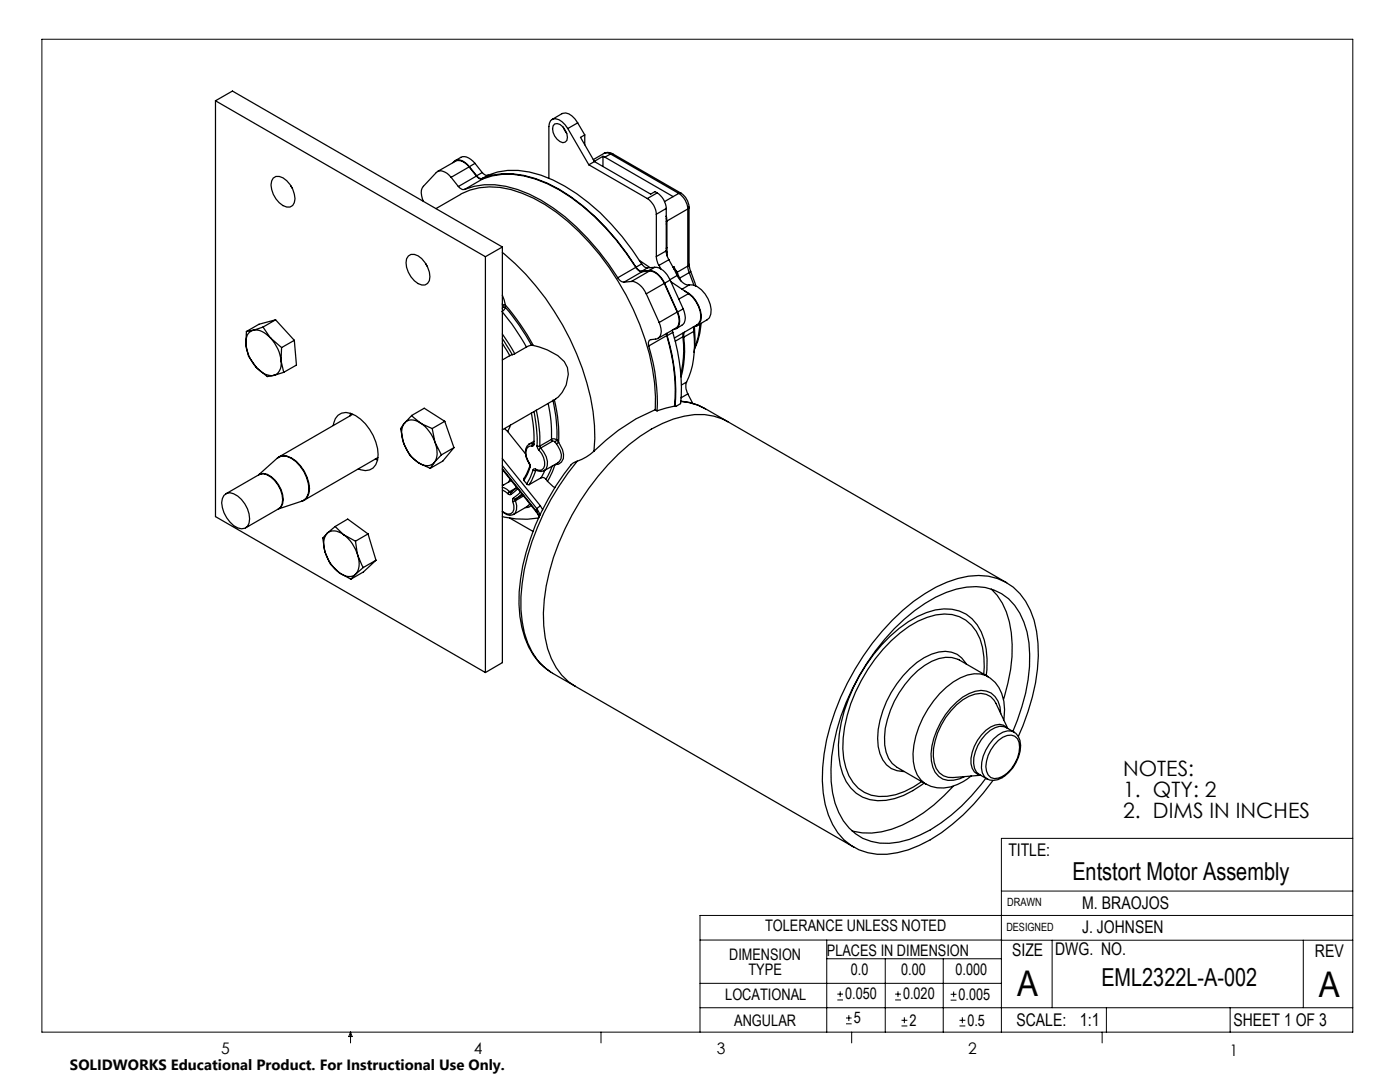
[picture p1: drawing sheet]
<svg xmlns="http://www.w3.org/2000/svg" width="279mm" height="216mm" viewBox="0 0 279 216" stroke-linecap="round" stroke-linejoin="round" font-family="sans-serif">
<g fill="none" stroke="#000" stroke-width=".2">
<path d="M8.4 7.8h261.6v198.2h-261.6zM199.8 177.8h70.2M270 167.3h-70.2v38.7M139.7 187.6h60.2M139.7 196.2h60.1M165 187.6v18.4M165 191.3h34.8M167.1 199.5h1.1M167.1 198.4h1.1M167.7 197.8v1.1M176.7 191.3v14.7M178.6 199.5h1.2"/>
<path d="M178.6 198.4h1.2M179.2 197.8v1.1M188.2 191.3v14.7M189.7 199.6h1.2M189.7 198.4h1.2M190.3 197.8v1.2M199.8 187.6h70.2M210 187.6v13.5M260.1 187.6v13.5M270 182.7h-130.3v23.3M70 206v2.1M70 206l.3 .8h-.7z"/>
<path d="M119.9 206v2.1M139.7 201.1h130.3M168.8 204.3h1.2M168.8 203.1h1.2M169.4 202.6v1.1M170 206v2.1M179.9 204.7h1.2M179.9 203.6h1.2M180.5 203v1.2M191.5 204.7h1.2M191.5 203.6h1.2M192.1 203v1.2"/>
<path d="M220 206v2.1M220.8 201.1v4.9M245.5 201.1v4.9"/>
</g>
<g fill="none" stroke="#000" stroke-width=".25">
<path d="M43 20.1v83l53.9 31.1M43 20.1l53.9 31.1M43 20.1l3.4-1.9 53.9 31.1M54.5 35.5a1.95 1.95 0 0 1 2.7 .6 4.8 4.8 0 0 1 1.5 4.3 1.39 1.39 0 0 1-2.2 .6 4.9 4.9 0 0 1-2.3-4.9zM58 37l.3 .5M90 35.4a2.13 2.13 0 0 0-2.9-1l-2.6 2.8a2.81 2.81 0 0 0 0 3M90 35.4l1.5 1.8M90.4 32.5a1.59 1.59 0 0 1 2.5 0l.8 .8M90.8 32.1l1.2-.7a2.15 2.15 0 0 1 2.4 .8l.4 .4M91.5 37.2a1.21 1.21 0 0 0 1.2 .6M92.7 37.8a15.9 15.9 0 0 1 12.9 .9 44.2 44.2 0 0 1 17.7 16.7M93.6 33.3l-.4-.4a2.08 2.08 0 0 0-2.3-.7l-3.6 2"/>
<path d="M93.6 33.3l1.5 1.8M93.6 33.3l-3.6 2.1M93.7 33.3l1.4 1.8M94.8 32.6l-1.1 .7M94.8 32.6l1.4 1.8M95.1 35.1a1.21 1.21 0 0 0 1.2 .6M95.1 35.1l-3.6 2.1M95.1 35.1a1.02 1.02 0 0 0 1.2 .5M96.2 34.4a1.09 1.09 0 0 0 1.2 .6M96.2 34.4l-1.1 .7M96.3 35.6a16.1 16.1 0 0 1 12.9 .9 44.2 44.2 0 0 1 17.7 16.8M96.3 35.7a15.9 15.9 0 0 1 12.9 1 44.2 44.2 0 0 1 17.7 16.6"/>
<path d="M96.3 35.7l-3.6 2.1M97.4 35a15.7 15.7 0 0 1 12.9 .9 43.6 43.6 0 0 1 17.8 16.8M97.4 35l-1.1 .6M110.2 23.8l1.9-1.1a1.75 1.75 0 0 1 2.1 .4l1.1 1.4M110.7 24.7a1.8 1.8 0 0 1 2.1 1.3 1.75 1.75 0 0 1 0 2.4 1.87 1.87 0 0 1-2.1-1.2 1.9 1.9 0 0 1 0-2.5zM112.4 25.4l.7 1.2M113.3 25.6a3.3 3.3 0 0 0-3-1.9l-.4 .4-.4 1.2v10.3M113.3 25.6l4.2 7.3M115.3 24.5l-2 1.1M115.3 24.5l1.4 2.4M116.7 26.9l-.8 .5 2.7 4.8M116.7 26.9v2"/>
<path d="M117.5 32.9l11.7 6.7M118.6 32.2l11.3 6.5 .8-.5 .5 .3M118.6 32.2l-1.1 .7M120.3 31.2l.4 .2M120.3 31.2v2M120.3 31.2l-1.7 1M120.6 30.6a1.54 1.54 0 0 1 1.7 .1M120.7 31.4l13.6 7.8M121.8 30.7a1.28 1.28 0 0 0-1.2-.1l-2.2 1.3M121.8 30.7l-1.1 .7M121.8 30.7l13.7 7.9M122.3 30.7h-.5"/>
<path d="M122.3 30.7l13.6 7.9M129.2 39.6a4 4 0 0 1 1.8 3.2M131.2 38.5a4 4 0 0 1 1.8 3.1M131.2 38.5l-2 1.1M134.3 39.2l-1.7 1M135.5 38.6a4 4 0 0 1 1.8 3.1M135.5 38.6l-1.2 .6M135.9 38.6a3.4 3.4 0 0 1 1.6 2.7M135.9 38.6h-.4M81.5 51.1a1.95 1.95 0 0 1 2.7 .5 5.1 5.1 0 0 1 1.5 4.4 1.4 1.4 0 0 1-2.3 .6 5 5 0 0 1-2.3-5zM85 52.6l.2 .5M87 41.6l4.9-2.8a13.1 13.1 0 0 1 10.1-1 31.3 31.3 0 0 1 13.5 8.4 52.7 52.7 0 0 1 15.1 30.2l.2 2.8v2.6"/>
<path d="M96.9 51.2v83M100.3 50.4a52.9 52.9 0 0 1 18.1 31.7l.2 2.8 .1 2.6-.2 2.5M100.3 58.9l.6 2M100.3 49.3v82.9l-3.4 2M100.3 49.3l-3.4 1.9M123.3 55.4a1.53 1.53 0 0 0 1.2 .9M126 56.2a3.7 3.7 0 0 1 3 2.4M126 56.2l-1.5 .1M126.9 53.3a1.53 1.53 0 0 0 1.2 .9M126.9 53.3l-3.6 2.1M126.9 53.3a1.55 1.55 0 0 0 1.2 .8M127.6 52l2.2 1.4"/>
<path d="M128.1 52.7a1.38 1.38 0 0 0 1.1 .7M128.1 52.7l-1.2 .6M128.1 54.2l-3.6 2.1M129 58.6l2.6 5.7M129.2 53.4l-1.1 .7M129.5 54a3.9 3.9 0 0 1 3.1 2.5M129.5 54l-1.4 .1M129.6 54.1a3.7 3.7 0 0 1 3 2.5M129.6 54.1l-1.5 .1M129.6 54.1l-3.6 2.1M130.7 53.3a3.6 3.6 0 0 1 3 2.6M130.7 53.3l-1.2 .7"/>
<path d="M130.7 53.3l-1.5 .1M131 51.2l.1 .9 .4 .9M131 42.8v8.4M131.5 53l.4 .7M132.6 56.6l2.5 5.7M132.6 56.6l-3.6 2M132.6 56.5l2.6 5.8M133 50.1l.1 .9M133 41.6l-2 1.2M133 41.6v8.5M133 50.1l-2 1.1M133 43.1v.1"/>
<path d="M133 43.2l.1 .9M133 43.2v.1M133.1 49.4v.9M133.1 44.1l-.1 .1M133.1 49.4l-.1 .2M133.1 44.1v5.3M133.1 51l.4 .8M133.1 50.3l-.1 .1M133.1 50.3v.7M133.5 51.8l1.6 3.2M133.5 51.8l-2 1.2M133.7 55.9l-1.1 .6"/>
<path d="M133.7 55.9l2.6 5.7M133.9 56.2l2.8 1.9M134.5 53.2l.5 .9M134.5 53.2v.5M134.5 53.2l-.2 .1M135 54.1l.2 .5M135.1 55a2.74 2.74 0 0 0 2.5 1.8M135.1 55l-1.4 .8M135.2 54.6l-.2 .1M135.2 54.6l.7 1.5M136.7 58.1a5.9 5.9 0 0 1 3.2 5.8l-.3 .7-.5 .4-.8 .3M136.7 58.1l.7 .5"/>
<path d="M137.3 53.1l.2 1.3M137.3 41.7l-4.2 2.4M137.3 41.7v11.4M137.3 53.1l-2.2 1.3M137.4 58.6a5.8 5.8 0 0 1 2.4 5.3l-.4 .7-.3 .2-4.5 2.7M137.4 58.6l-1.9 1.1M137.5 52.7l.3 1.4M137.5 41.3l-.2 .4M137.5 52.7l-.2 .4M137.5 41.3v11.4M137.5 54.4l1 2.5M137.5 54.4l-1.9 1.1"/>
<path d="M137.6 56.8a3.6 3.6 0 0 1 3.1 1.9 4.8 4.8 0 0 1 .9 4.7l-2.5 1.6M137.6 56.8l-1.5 .9M137.8 54.1l1.1 3M137.8 54.1l-.3 .3M49.1 68.8a8.3 8.3 0 0 0 2.1 4.5M49.1 68.8l.5 2.3 1.6 2.2M49.2 66.1l-.1 2.7M50.5 65.9a2.4 2.4 0 0 0-1.4 2.9M50.5 65.9a3.9 3.9 0 0 1 3.5 1.6M50.5 65.9l-1.3 .2M51.2 73.3a3.8 3.8 0 0 0 3.5 1.6M51.2 73.3l2.1 1.8 1.4-.2"/>
<path d="M52.5 65.3l1.5 2.2M52.5 65.3l-2 .6M54 67.5a7.9 7.9 0 0 1 2.1 4.5M54 67.5l2.2 1.9M55 63.8l-2.5 1.5M55 63.8l3.7 4.1M55 63.8l-3.3 .9-2.5 1.4M56.1 72a2.48 2.48 0 0 1-1.4 2.9M56.1 72l.5 2.3M56.2 69.4l-.1 2.6M56.6 74.3l-1.9 .6M58.7 67.9l-2.5 1.5"/>
<path d="M58.7 67.9l.5 4.9-2.6 1.5M100.2 62.2a44.9 44.9 0 0 1 4.9 7.1M100.3 68.5l1.4 2.5 .5-.2M100.3 67.6l1.9 3.2M100.3 66.6l2.4 4M100.3 60.6v.3M100.3 60.9v.4M100.3 61.3h.6M100.3 61.3v.3M100.9 60.9a47.3 47.3 0 0 1 5.5 8M100.9 60.9v.4M100.9 61.3a43 43 0 0 1 5.2 7.6"/>
<path d="M100.9 60.9h-.6M100.9 61.3l-.6 .8M101.7 71l-1.4 .8M102.7 70.6l-.5 .2M105.1 69.3l-2.4 1.3M106.1 68.9l-1 .4M106.1 68.9h.3M106.4 68.9a11.9 11.9 0 0 1 6.2 3.2 5.2 5.2 0 0 1-.4 6.2l-.8 .9-.5 .4M110.3 79.8a30.1 30.1 0 0 1 .8 8M110.6 79.8a30.2 30.2 0 0 1 .9 8.5M110.9 79.6l-10.6 6.2M129.5 69a39 39 0 0 1 1.6 13"/>
<path d="M131.6 64.3a2.48 2.48 0 0 1-.4 3.3l-1.3 .2a.88 .88 0 0 0-.4 1.2M133 66.6l.1 .4M133.1 66.5v.5M133.1 67a37.7 37.7 0 0 1 1.5 14M133.1 67l-3.6 2M133.1 67a36.9 36.9 0 0 1 1.6 14.1M134.2 65.9l.1 .4M134.3 66.3a36.6 36.6 0 0 1 1.5 14.2l-1.1 .6M134.3 66.3l-1.2 .7M134.4 65.7h.1M135.1 62.3a2.73 2.73 0 0 1-.2 3.2l-3.6 2M135.1 62.3l-3.5 2"/>
<path d="M135.2 62.3a2.93 2.93 0 0 1 0 3.1l-.7 .3M136.3 67.2a19.8 19.8 0 0 1-.4 7.4M136.3 67.2l-1.5 .9M136.3 61.6a2.88 2.88 0 0 1 0 3.1l-1.3 .9M136.3 66.4v.8M136.3 61.6l-1.1 .7M136.5 67.3a20.4 20.4 0 0 1-.6 7.9M136.6 66.3l-.1 1M137 76.2a2.9 2.9 0 0 0 .3 2.4M137 76.2l-1 .6M137.3 78.6l1 1.9M137.3 78.6l-1.4 .8"/>
<path d="M138.4 66.1l.2-.9a18.5 18.5 0 0 1-.1 5.1M138.4 66.1a18 18 0 0 1-1.4 10.1M138.4 66.1l-1.9 1.2M139.7 64.7a13.6 13.6 0 0 1-1 4.5M139.9 64.5a13.2 13.2 0 0 1-1.3 5.1M44.7 98.8a1.88 1.88 0 0 1 2.7 .2 5.7 5.7 0 0 1 2.3 5.4 1.53 1.53 0 0 1-2.3 .9 5.8 5.8 0 0 1-3-5.8zM45.1 98.5l6.6-3.8a1.96 1.96 0 0 1 2.3 .5 5.7 5.7 0 0 1 2.3 5.4l-.3 .6-.4 .3-6.6 3.8M51.6 94.8l3.8-3.4a2.31 2.31 0 0 1 2.7 0 7.4 7.4 0 0 1 3.4 7.1l-.3 .8-.6 .5-5.1 1.8M51.6 94.7a2.12 2.12 0 0 1 2.5 .4 5.7 5.7 0 0 1 2.3 5.4l-.3 .7-.5 .4M55.7 91.2l-.3 .2M60.7 99.7l-.6 .3M66.5 84.9a2.54 2.54 0 0 1 3.5-2.4 9.3 9.3 0 0 1 5.4 9.3 2.53 2.53 0 0 1-3.9 1.8"/>
<path d="M70 82.5l-.1 .5M70.4 82.7l-14.7 8.5a3.1 3.1 0 0 1 3.4 .8 7.4 7.4 0 0 1 2.5 6.5l-.3 .8-.5 .5M74.9 91.6l.5 .2M75.4 91.3l-14.7 8.5M80.5 88.4a8 8 0 0 0 3 3.9M80.5 88.4a6.4 6.4 0 0 0 3 3.9M80.8 84.4a4 4 0 0 0-.3 4M80.8 84.4l-.9 1.1 .6 2.9M82.2 82.9l1.7 1.5M82.2 82.9l2.5-1.4 4.1 2.6M82.2 82.9l-1.4 1.5M83.5 92.3l2.4 1.2"/>
<path d="M83.9 84.4a2.27 2.27 0 0 0-3.1 0M83.9 84.4a8 8 0 0 1 3 3.9M83.9 84.4l2.4 1.1M86.3 85.5l.6 2.8M86.7 92.3a2.32 2.32 0 0 1-3.2 0M86.7 92.3l-.8 1.2M86.9 88.3a4.2 4.2 0 0 1-.2 4M86.9 88.3l1.2 2.5M88.1 90.8l-1.4 1.5M88.8 84.1l-2.5 1.4M88.8 84.1l1.8 5.2M90.6 89.3l-2.5 1.5"/>
<path d="M90.6 89.3l-2.2 2.7-2.5 1.5M100.3 97.8l1.1 .7M100.3 97.3l.9 .3 .5 .5M100.3 93.7l6.8 8.5M100.3 91.5l7.5 9.4M100.3 92.9l6.9 8.6M100.3 93.5l6.8 8.6M100.5 96.7l-.2 .1M100.7 85.5l.6 .6M101.3 86.1l3.6 4.5M101.4 98.5l.3 .2h.2M101.7 98.1l1.4-.8-1.1 .9"/>
<path d="M101.7 98.1l-.3 .4M101.7 98.1l.3 .1M101.8 95.6l-.3 .6M101.9 84.8l-.6 1.3M102 98.2l-.1 .5M102 98.2h.1M102 95.9l-1.7 1M102.4 99.4l-.1 .2v.5M102.4 99.4l.3 .2h.2M102.9 99.9l-.6 .2M102.9 99.9a2.29 2.29 0 0 1-.4 2.8M102.9 99.6v.3"/>
<path d="M103.3 97.5l-1.4 1.2M103.9 98.2l-1.5 1.2M104.1 98.6l-1.2 1M104.3 98.7l-1.4 .9M104.5 99l-1.6 .9M104.6 95.9l.5 .7M105.1 96.6l.3 .1h.2M105.6 92.5l.1 .4M105.6 88.6a2.33 2.33 0 0 0-.3 3.3l.3 .6M105.6 92.4l.2 .8M105.6 92.4v.1M105.7 92.9l.1 .3"/>
<path d="M105.7 92.9h.1M105.8 92.7l-.7 1.8-.6 1 .1 .4M105.8 93.2l-.5 1.4-.7 1.3M106 82.4a27.1 27.1 0 0 1 .6 6.3M106.2 89a1.15 1.15 0 0 0-1.2 1.5l.1 .7 .5 1.2M106.4 88.5l.2 .2M106.4 88.5l-.2 .5M106.4 93.8l-.6 1.5-.7 1.3M106.4 93.8l.5 .1M106.6 88.7l-.1 .2-.3 .1M106.6 82.1a29.7 29.7 0 0 1 .6 6.9M106.6 88.1l-1 .5 .8-.1"/>
<path d="M106.9 93.6a.29 .29 0 0 0-.5 .2M106.9 93.6l.1 .2M106.9 93.8h.1M106.9 93.9l-1.3 2.8M107 93.8l-.1 .1M107 81.8a30.6 30.6 0 0 1 .7 7.2M107.2 89l.3 .8M107.2 89h.5M107.5 89.8a3.6 3.6 0 0 1 1 3.7l-.4 .3h-.6l-.6-.2M107.7 89l.2 .4M107.9 89.4a4 4 0 0 1 1.1 4.2 1.43 1.43 0 0 1-2 .2M107.9 89.4l-.4 .4"/>
<path d="M107.9 95.4l.1-.1a.78 .78 0 0 1 1 .3M107.9 95.4l-2.3 1.3M108.7 93.8l-.8 1.6M109 95.6l.3 .4M109.3 96l1.4 1.3M109.4 80.5a27.8 27.8 0 0 1 .7 7.2M110.1 87.7l.5-.1 .5 .2M110.1 87.7l.1 .4M110.1 87.7l-2.4 1.3M110.2 93l-1.2 2.6M110.2 88.1l.5 .1M110.2 88.1l-2.3 1.3"/>
<path d="M110.7 92.7l-.4 1.4-1 1.9M110.7 88.2l.4 .4M110.7 92.7h.1M111.1 88.6a3.9 3.9 0 0 1 .9 2.9l-.4 .6-.3 .2M111.1 87.8l.4 .5M111.1 87.8l-.4 .4M111.3 92.4l-2.7 1.5M111.5 88.3a4.4 4.4 0 0 1 .9 3.2l-.4 .7-.6 .4-.7 .1M111.5 88.3l-.4 .3M115.2 92l-.8 .4a46.5 46.5 0 0 0-10.8 25.7 20.6 20.6 0 0 0 2.9 12.7l1.2 1.5 2.2 1.8M115.2 92a49.1 49.1 0 0 0-11 24.4 22.5 22.5 0 0 0 2 13.7 11.4 11.4 0 0 0 4.1 4.2l4.5 2.6M118.5 90a9.4 9.4 0 0 1-3.3 2"/>
<path d="M130.8 81.8a34.2 34.2 0 0 0-12.3 8.2M130.8 81.8l.3 .2M134.6 81l-3.5 1M134.6 81l.1 .1M135.9 80a10.8 10.8 0 0 1 4.9 1.6M135.9 80.1l1.4 .2 1.8 .5 1.6 .7 4.5 2.6M145.2 84.1a11.8 11.8 0 0 0-8.6-1.1 27.9 27.9 0 0 0-13.2 7.6 49.7 49.7 0 0 0-14.8 29.1 21.4 21.4 0 0 0 2.4 13.5l1.1 1.5 1.4 1.3 1.3 .9M145.2 84.1l55.7 32.2M64.9 110.2a8.5 8.5 0 0 0 2.8 4.1M64.9 110.2l1.1 2.4 1.7 1.7M65.3 106.4a3.8 3.8 0 0 0-.4 3.8M65.3 106.4a2.61 2.61 0 0 1 3.3 .3"/>
<path d="M65.3 106.4l-.9 1 .5 2.8M66.9 105.1l1.7 1.6M66.9 105.1l2.5-1.5 4 2.9M66.9 105.1l-1.6 1.3M67.7 114.3a2.49 2.49 0 0 0 3.2 .3M67.7 114.3l2.3 1.3M68.6 106.7a7.7 7.7 0 0 1 2.8 4.1M68.6 106.7l2.3 1.3M70.9 108l.5 2.8M70.9 114.6l-.9 1M71.4 110.8a3.7 3.7 0 0 1-.5 3.8M71.4 110.8l1.1 2.4"/>
<path d="M72.5 113.2l-1.6 1.4M73.4 106.5l-2.5 1.5M73.4 106.5l1.6 5.3M75 111.8l-2.5 1.4M75 111.8l-2.5 2.3-2.5 1.5M100.3 103.1a17.1 17.1 0 0 0 7.2 .2M100.3 102.1a2.06 2.06 0 0 0 2.2 .5M101.7 103.4l4.7 2.6M102.3 100.1a1.79 1.79 0 0 1-.4 2.4l-.5 .1-1.1-.6M105.3 101l-2.8 1.7M105.7 100.5l-.2 .4-.3 .1M106 100.8a1.06 1.06 0 0 1-1.2 .5"/>
<path d="M107.1 102.2l.5 .9M107.1 102.1v.1M107.1 102.1l.5 .9M107.2 101.5l.5 1.4M107.2 101.5l-.1 .6M107.8 100.9l-.6 .6M107.8 100.9l.5 .8M197.8 117.5a15 15 0 0 1 4.2 11.1 32.7 32.7 0 0 1-1.7 11M114.8 136.9l55.6 32.2M192.8 132.5a4.7 4.7 0 0 0-5.5-2.4 14.5 14.5 0 0 0-8.3 6.3 19 19 0 0 0-3.7 12.5 5.5 5.5 0 0 0 3.7 4.9l1.4 .2M196.3 134.5a12.5 12.5 0 0 0-2.4-9.8 7.8 7.8 0 0 0-8.9-1.5 24.7 24.7 0 0 0-11.8 10.4 27.6 27.6 0 0 0-4.8 17.8 9 9 0 0 0 4.1 6.7 10.1 10.1 0 0 0 9.8-1.1l1.6-1M196.8 134.8a14.8 14.8 0 0 0-1.8-10.1 7.7 7.7 0 0 0-8.3-3 21.5 21.5 0 0 0-10.7 7 33.5 33.5 0 0 0-8.7 20 13.1 13.1 0 0 0 2.5 8.5 8.1 8.1 0 0 0 8.7 2.1 18.6 18.6 0 0 0 5.9-3.1"/>
<path d="M197.1 135a7 7 0 0 1 3.4 6.6l-.2 2.1M197.1 135a5.5 5.5 0 0 0-5.4 .3 19.2 19.2 0 0 0-9.5 15.1 6.9 6.9 0 0 0 2.4 6l.3 .1M197.2 135l-5.7-3.3a5.7 5.7 0 0 0-5.5 .2 19.2 19.2 0 0 0-9.3 13.4 8.8 8.8 0 0 0 1.3 7l1.1 .8 5.7 3.4M190.2 156.9a29.7 29.7 0 0 1-12.2 8.6 13.2 13.2 0 0 1-8 .3M193.8 154.8a8 8 0 0 1-8.9 1.7M199.2 147.7a2.95 2.95 0 0 1 3.3-.8 2.89 2.89 0 0 1 .9 3.2 6.7 6.7 0 0 1-4.2 5.2 1.73 1.73 0 0 1-2.3-1.4 6.9 6.9 0 0 1 2.3-6.2zM199.7 142.4a4.4 4.4 0 0 0-2.9-4.5 6.5 6.5 0 0 0-5.9 2.2 15.1 15.1 0 0 0-5 11.7 3.9 3.9 0 0 0 5.6 3.6l1-.4M201 145.3a2.03 2.03 0 0 0-2.4-.6 8.2 8.2 0 0 0-4.8 7.7 2.31 2.31 0 0 0 1.8 2.3M201.1 145.3l-2.3-5a3.4 3.4 0 0 0-4.2-1.8 12.3 12.3 0 0 0-7.5 7.8 9.3 9.3 0 0 0-.3 7 3.3 3.3 0 0 0 3.4 1.9l5.5-.5M202.1 145.9a35.6 35.6 0 0 0 3.3-17.6 12.8 12.8 0 0 0-5.5-9.8 12.3 12.3 0 0 0-11.1-.3 36.2 36.2 0 0 0-15.8 14.1 42 42 0 0 0-7.2 21.2 15.9 15.9 0 0 0 3.6 11.7 10.4 10.4 0 0 0 10 2.8 26.1 26.1 0 0 0 12.5-7.2l2-2 2.8-3.5M202.4 146.1a3.5 3.5 0 0 0-4.8-.4 8.4 8.4 0 0 0-3.3 6.6l.2 1 .4 .8 2.1 1.3a3.1 3.1 0 0 1-1.1-3.3 8.5 8.5 0 0 1 4.3-6 2.5 2.5 0 0 1 3.5 2.7 7.6 7.6 0 0 1-4.6 6.8l-.8 .1-.8-.1-.5-.2M203.2 146.9a37.2 37.2 0 0 0 3.7-20.9 13.1 13.1 0 0 0-6.2-9.8 13.4 13.4 0 0 0-11.7 0 38.7 38.7 0 0 0-16.7 14.7 47.2 47.2 0 0 0-8.1 22.2 19.6 19.6 0 0 0 3 13.1 11.1 11.1 0 0 0 11.9 3.9 27.9 27.9 0 0 0 13.1-7.5l2.1-2.1 3.9-4.7"/>
</g>
<g font-size="7.1">
<text x="203" y="198.7">A</text>
<text x="263.2" y="198.9">A</text>
</g>
<g font-size="4.9">
<text x="214" y="175.7">Entstort Motor Assembly</text>
<text x="219.8" y="196.7">EML2322L-A-002</text>
</g>
<g font-size="4.2">
<text x="224.2" y="154.8">NOTES:</text>
<text x="224.2" y="158.9">1. QTY: 2</text>
<text x="224.2" y="163.1">2. DIMS IN INCHES</text>
</g>
<g font-size="3.5">
<text x="201.2" y="170.7">TITLE:</text>
<text x="216" y="181.4">M. BRAOJOS</text>
<text x="202" y="190.7">SIZE</text>
<text x="210.6" y="190.6">DWG. NO.</text>
<text x="216" y="186.2">J. JOHNSEN</text>
<text x="262.4" y="190.9">REV</text>
<text x="202.9" y="204.6">SCALE:</text>
<text x="215.5" y="204.6">1:1</text>
<text x="246.1" y="204.6">SHEET 1 OF 3</text>
</g>
<g font-size="3.2">
<text x="152.7" y="185.7">TOLERANCE UNLESS NOTED</text>
<text x="145.5" y="191.5">DIMENSION</text>
<text x="165" y="190.7">PLACES IN DIMENSION</text>
<text x="149.4" y="194.6">TYPE</text>
<text x="169.8" y="194.6">0.0</text>
<text x="179.8" y="194.6">0.00</text>
<text x="190.7" y="194.6">0.000</text>
<text x="144.7" y="199.6">LOCATIONAL</text>
<text x="168.7" y="199.4">0.050</text>
<text x="180.2" y="199.4">0.020</text>
<text x="191.3" y="199.5">0.005</text>
<text x="146.5" y="204.6">ANGULAR</text>
<text x="170.4" y="204.2">5</text>
<text x="181.5" y="204.6">2</text>
<text x="193.1" y="204.6">0.5</text>
<text x="44.2" y="210.4">5</text>
<text x="94.6" y="210.3">4</text>
<text x="143.1" y="210.4">3</text>
<text x="193.2" y="210.3">2</text>
<text x="245.4" y="210.6">1</text>
</g>
<text font-size="3" x="14" y="213.5">SOLIDWORKS Educational Product. For Instructional Use Only.</text>
<g font-size="2.3">
<text x="200.8" y="185.7">DESIGNED</text>
<text x="201" y="180.9">DRAWN</text>
</g>
</svg>
